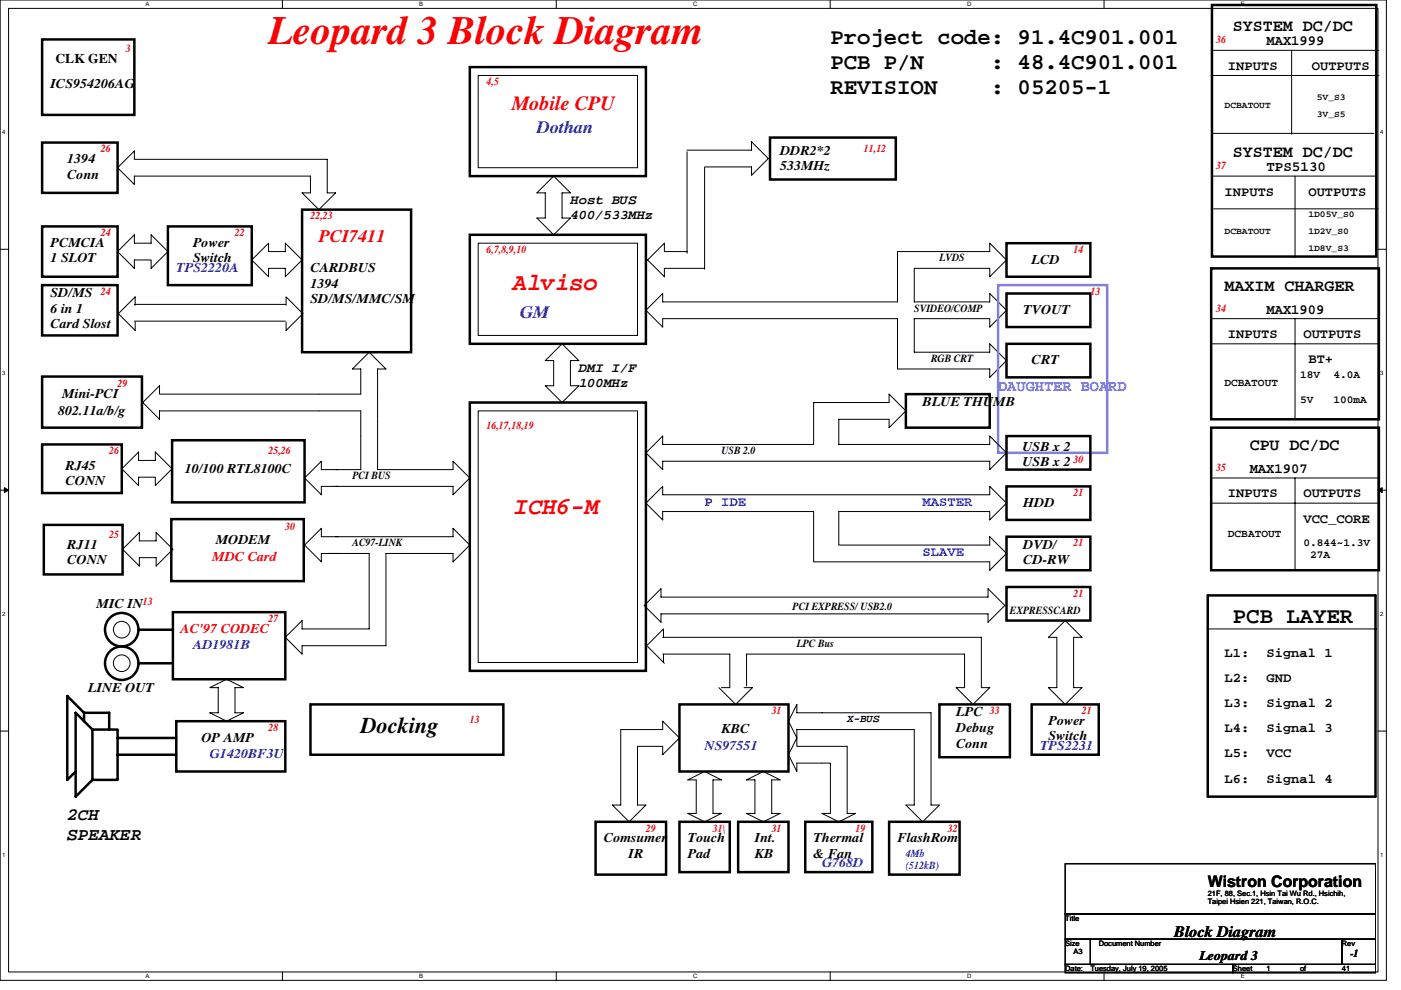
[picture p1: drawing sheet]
<svg xmlns="http://www.w3.org/2000/svg" width="297mm" height="210mm" viewBox="0 0 297 210" stroke-linecap="round" stroke-linejoin="round" font-family="sans-serif">
<path d="M0 0h293.9v207.9h-293.9zM1.8 1.8h290.4v204.3h-290.4z" fill="none" stroke="#000" stroke-width=".21"/>
<g fill="#fff">
<path d="M30.8 .2h.9v1.4h-.9z"/>
<path d="M30.8 206.3h.9v1.4h-.9z"/>
</g>
<path d="M59.9 0v1.8M59.9 206.1v1.8" fill="none" stroke="#000" stroke-width=".21"/>
<g fill="#fff">
<path d="M88.9 .2h.8v1.4h-.8z"/>
<path d="M88.9 206.3h.8v1.4h-.8z"/>
</g>
<path d="M117.9 0v1.8M117.9 206.1v1.8" fill="none" stroke="#000" stroke-width=".21"/>
<g fill="#fff">
<path d="M147 .2h.9v1.4h-.9z"/>
<path d="M147 206.3h.9v1.4h-.9z"/>
</g>
<path d="M176 0v1.8M176 206.1v1.8" fill="none" stroke="#000" stroke-width=".21"/>
<g fill="#fff">
<path d="M205 .2h.9v1.4h-.9z"/>
<path d="M205 206.3h.9v1.4h-.9z"/>
</g>
<path d="M234.1 0v1.8M234.1 206.1v1.8" fill="none" stroke="#000" stroke-width=".21"/>
<g fill="#fff">
<path d="M263.1 .2h.8v1.4h-.8z"/>
<path d="M263.1 206.3h.8v1.4h-.8z"/>
<path d="M.5 27.3h.7v1.4h-.7z"/>
<path d="M292.6 27.3h.7v1.4h-.7z"/>
<path d="M.5 78.4h.7v1.4h-.7z"/>
<path d="M292.6 78.4h.7v1.4h-.7z"/>
</g>
<path d="M0 52.9h1.8M292.2 52.9h1.7" fill="none" stroke="#000" stroke-width=".21"/>
<g fill="#fff">
<path d="M.5 129.5h.7v1.4h-.7z"/>
<path d="M292.6 129.5h.7v1.4h-.7z"/>
</g>
<path d="M0 103.9h1.8M292.2 103.9h1.7" fill="none" stroke="#000" stroke-width=".21"/>
<path d="M.9 103.4l.9 .5-.9 .5zM292.2 103.9l.8-.5v1z" fill="#000" stroke="#000" stroke-width=".21"/>
<g fill="#fff">
<path d="M.5 180.5h.7v1.4h-.7z"/>
<path d="M292.6 180.5h.7v1.4h-.7z"/>
</g>
<g fill="none" stroke="#000" stroke-width=".21">
<path d="M101.4 16h33.8v19.6h-33.8zM256.8 16h35.6M256.8 10.7h35.6M273.9 10.7v17.7M28.5 32v1.8h40.9v7.1h1.8l-3.6 3.5-3.6-3.5h1.8v-3.6h-37.3v1.8l-3.6-3.5zM145.7 31.8h13.6v-1.7l3.6 3.5-3.6 3.6v-1.8h-9.9M145.7 32.2v21.5M149.4 35.6v21.5M257 37.3h34.6M257 28.3h34.3M274.6 37.3v17.3M24.9 53.3l3.6-3.5v1.8h3.5v-1.8l3.6 3.5-3.6 3.6v-1.8h-3.5v1.8z"/>
<path d="M53.4 55.1l3.5-3.5v1.7h3.6v-1.7l3.5 3.5-3.5 3.6v-1.8h-3.6v1.8zM101.4 51.6h33.8v19.5h-33.8zM113.8 40.9l3.6-3.6 3.5 3.6h-1.7v5.3h1.7l-3.5 3.6-3.6-3.6h1.8v-5.3zM145.7 53.3h-4.8v-1.7l-3.6 3.5 3.6 3.6v-1.8h8.5M257.3 44.3h34.9M28.5 68.1h32M28.5 64.5h32M28.7 64.7v-1.8l-3.6 3.6 3.6 3.6v-1.8M60.7 64.7v-1.8l3.5 3.6-3.5 3.6v-1.8M119.2 72.9l3.5 3.6h-1.8v5.3h1.8l-3.5 3.5-3.6-3.5h1.8v-5.3h-1.8zM140.5 62.2v1.8h49.8v-10.7h19.5v-1.7l3.6 3.5-3.6 3.6v-1.8h-16v7.1h16v-1.8l3.6 3.6-3.6 3.5v-1.7h-16v7.1h16v-1.8l3.6 3.6-3.6 3.5v-1.8h-19.5v-10.6h-49.8v1.7l-3.6-3.5zM256.8 72.9h35.6"/>
<path d="M256.8 67.6h35.6M274.6 67.6v21.3M29.4 95.8v1.8h3.5v-1.8l3.6 3.6-3.6 3.6v-1.8h-3.5v1.8l-3.6-3.6zM80 88.7v-10.5h1.8l-3.5-3.5-3.6 3.5h1.8v5.4h-42.7v-1.8l-3.5 3.5 3.5 3.6v-1.8h42.7v12.5h-8.4v-1.8l-3.5 3.5 3.5 3.6v-1.8h28v1.8l3.5-3.6-3.5-3.5v1.8h-16.1v-10.7M101.4 87.1h33.8v53.4h-33.8zM140.5 92.5v1.7h32v-8.9h16v-1.7l3.6 3.5-3.6 3.6v-1.8h-10.7v5.3h32v-1.7l3.6 3.5-3.6 3.6v-1.8h-69.3v1.8l-3.6-3.6zM26 116.5l3.5-3.6v1.8h3.6v-1.8l3.6 3.6-3.6 3.5v-1.8h-3.6v1.8zM68.1 112v1.8h28v-1.8l3.5 3.6-3.5 3.5v-1.8h-14.3v19.6h-17.8v1.8l-3.5-3.6 3.5-3.5v1.7h14.3v-16h-10.2v1.8l-3.5-3.5zM136.9 106.7l3.6-3.6v1.8h69.3v-1.8l3.6 3.6-3.6 3.5v-1.7h-32v7.1h32v-1.8l3.6 3.5-3.6 3.6v-1.8h-37.3v-10.6h-32v1.7zM256.8 101.3h35.6M256.8 106.7h35.6M274.6 101.3v19.6"/>
<path d="M136.6 128.4l3.5-3.6v1.8h69.4v-1.8l3.5 3.6-3.5 3.5v-1.7h-69.4v1.7zM137.3 137.1l3.6 3.5M140.5 135.1h67.6v10.7h1.7l-3.5 3.6-3.6-3.6h1.8v-7.1h-46.2v6.7M140.5 138.7h14.2v7.1h-1.8M140.7 135.1v-1.8l-3.6 3.6M140.7 138.7v1.8M222.3 135.1l3.5-3.5 3.6 3.5h-1.8v10.7h1.8l-3.6 3.6-3.5-3.6h1.8v-10.7zM256.1 133.3h35.5M0 155h1.8M44.5 145.8l3.5-1.8 3.6 1.8h-1.8v5.3h1.8l-3.6 1.8-3.5-1.8h1.8v-5.3zM131.6 154.7h8.9v-1.8l3.6 3.6-3.6 3.5v-1.8h-5.3v12.5h1.7l-3.5 3.5-3.6-3.5h1.8zM152.4 145.8l3.6 3.6 3.5-3.6h-1.7"/>
<path d="M168.9 149.4v1.7h28.5v19.6h1.8l-3.6 3.5-3.5-3.5h1.7v-16h-24.9v1.8l-1.7-3.6zM168.9 156.5v1.7h10.7v14.3h1.8l-3.6 1.7-3.5-1.7h1.8v-10.7h-7.2v1.8l-1.7-3.6zM292.2 155h1.7M145.8 165.4l3.6-1.8 3.5 1.8h-1.7v7.1h1.7l-3.5 1.7-3.6-1.7h1.8v-7.1zM158.3 165.4l3.5-1.8 3.6 1.8h-1.8v7.1h1.8l-3.6 1.7-3.5-1.7h1.8v-7.1zM225.8 183.1h65.8v10.7h-65.8zM225.8 193.8h65.8v5.3h-65.8zM225.8 199.1h5.4v5.4h-5.4zM231.2 199.1h53.3v5.4h-53.3zM284.5 199.1h7.1v5.4h-7.1zM225.8 204.5h35.6v1.7h-35.6zM261.4 204.5h30.2v1.7h-30.2z"/>
<circle cx="25.8" cy="133.5" r="1.77"/>
<circle cx="25.8" cy="140.6" r="1.77"/>
</g>
<g fill="none" stroke="#000" stroke-width=".53">
<path d="M8.9 8.4h19.6v16h-19.6zM99.6 14.2h37.3v23.1h-37.3zM257 1.1h34.8v53.3h-34.8zM8.9 30.2h16v10.7h-16zM163.3 29.2h26.6v8.9h-26.6zM8.9 48h16v10.7h-16zM35.6 48h17.8v12.5h-17.8zM64 44.4h23.2v30.3h-23.2zM99.6 49.8h37.3v23.1h-37.3zM213.4 51.6h17.8v7.1h-17.8zM256.8 56.9h35.6v32h-35.6zM8.9 79.8h21.2v10.9h-21.2z"/>
<path d="M8.9 60.5h16v10.6h-16zM213.4 62.2h17.8v7.1h-17.8zM213.4 72.9h17.8v7.1h-17.8zM8.9 94.2h16.9v10.3h-16.9zM36.5 93.3h28.1v13.2h-28.1zM99.6 85.3h37.3v56.9h-37.3zM192.1 83.6h17.7v7.1h-17.7zM213.4 92.5h17.8v7.1h-17.8zM256.8 90.7h35.6v30.2h-35.6zM9.3 111.3h16.7v10.5h-16.7zM36.3 110.1h28.1v13.1h-28.1zM213.4 103.1h17.8v7.1h-17.8z"/>
<path d="M213.4 113.8h17.8v7.1h-17.8zM29.4 133.5h7.1M36.7 129.8h23.8v14.2h-23.8zM213.4 124.5h17.8v7.1h-17.8zM256.1 126.2h35.5v42.7h-35.5zM17.8 151.1l-3.5-3.5v17.8l1.7-1.8M17.8 151.1h5.4v3.6M17.8 151.1v1.8M19.6 154.7h5.3v10.7h-5.3zM19.6 154.7l-3.6-3.6v17.8l3.6-3.5M24.9 156.5h12.5M29.4 140.6h7.1"/>
<path d="M37.4 152.9h23.1v10.7h-23.1zM65.8 149.4h40.9v10.6h-40.9zM144.1 149.4h23.1v14.2h-23.1zM199.2 149.4h14.9v11.1h-14.9zM218.7 149.4h14.3v10.6h-14.3zM24.9 160h12.5M126.3 174.2h14.9v11.2h-14.9zM144.1 174.2h10.6v10.7h-10.6zM156.5 174.2h10.7v10.7h-10.7zM170.7 174.2h14.3v10.7h-14.3zM188.5 174.2h15v11.2h-15z"/>
<circle cx="25.8" cy="133.5" r="3.5"/>
<circle cx="25.8" cy="140.6" r="3.5"/>
</g>
<path d="M211.6 60.5h23.1v35.5h-23.1z" fill="none" stroke="#8080ff" stroke-width=".53"/>
<text font-size="8.5" fill="#f00" x="56.9" y="9.4">Leopard 3 Block Diagram</text>
<g font-size="5.1" fill="#f00">
<text x="108.7" y="61.4">Alviso</text>
<text x="109" y="108.9">ICH6-M</text>
</g>
<g font-size="4.8">
<text x="176.1" y="9.3">Project code: 91.4C901.001</text>
<text x="176.1" y="14.7">PCB P/N</text>
<text x="210.1" y="14.7">: 48.4C901.001</text>
<text x="176.1" y="20">REVISION</text>
<text x="210.1" y="20">: 05205-1</text>
<text x="261.4" y="132">PCB LAYER</text>
<text x="76.5" y="155.4">Docking</text>
</g>
<text font-size="4.3" fill="#f00" x="108.5" y="23.4">Mobile CPU</text>
<g font-size="3.7" fill="#00f">
<text x="113.8" y="28.2">Dothan</text>
<text x="110.3" y="67.4">GM</text>
</g>
<text font-size="3.7" fill="#f00" x="67.6" y="51.4">PCI7411</text>
<g font-size="3.7">
<text x="14.3" y="173.8">2CH</text>
<text x="14.3" y="178.1">SPEAKER</text>
</g>
<g font-size="3.5">
<text x="261.4" y="6.5">SYSTEM DC/DC</text>
<text x="261.4" y="33.2">SYSTEM DC/DC</text>
<text x="259.6" y="61.7">MAXIM CHARGER</text>
<text x="265" y="95.4">CPU DC/DC</text>
</g>
<text font-size="3.4" fill="#8000ff" x="211.6" y="82.8">DAUGHTER BOARD</text>
<g font-size="3.4">
<text x="256.1" y="188">Wistron Corporation</text>
<text x="249" y="198.6">Block Diagram</text>
</g>
<g font-size="3">
<text x="268.5" y="9.6">MAX1999</text>
<text x="268.5" y="36.3">TPS5130</text>
<text x="268.5" y="66.5">MAX1909</text>
<text x="265" y="100.3">MAX1907</text>
</g>
<g font-size="2.8">
<text x="11.8" y="13.3">CLK GEN</text>
<text x="260.3" y="14.8">INPUTS</text>
<text x="278.1" y="14.8">OUTPUTS</text>
<text x="10.7" y="18.6">ICS954206AG</text>
<text x="14.3" y="34.6">1394</text>
<text x="165.4" y="32.8">DDR2*2</text>
<text x="14.3" y="37.9">Conn</text>
<text x="165.4" y="36.1">533MHz</text>
<text x="259.6" y="41.5">INPUTS</text>
<text x="277.4" y="41.5">OUTPUTS</text>
<text x="120.9" y="43.3">Host BUS</text>
<text x="120.9" y="46.5">400/533MHz</text>
<text x="10.7" y="52.3">PCMCIA</text>
<text x="40.9" y="52.3">Power</text>
<text x="10.7" y="55.6">1 SLOT</text>
<text x="40.9" y="55.6">Switch</text>
<text x="65.8" y="57.7">CARDBUS</text>
<text x="218.7" y="55.9">LCD</text>
<text x="10.7" y="63">SD/MS</text>
<text x="65.8" y="61">1394</text>
<text x="65.8" y="64.3">SD/MS/MMC/SM</text>
<text x="10.7" y="66.3">6 in 1</text>
<text x="10.7" y="69.6">Card Slost</text>
<text x="217" y="66.6">TVOUT</text>
<text x="260.3" y="71.7">INPUTS</text>
<text x="276.3" y="71.7">OUTPUTS</text>
<text x="218.7" y="77.2">CRT</text>
<text x="277.4" y="77">BT+</text>
<text x="122.7" y="78.8">DMI I/F</text>
<text x="122.7" y="82.1">100MHz</text>
<text x="12.3" y="87.9">802.11a/b/g</text>
<text x="13.2" y="84.3">Mini-PCI</text>
<text x="195.6" y="86.1">BLUE THUMB</text>
<text x="216.8" y="95.5">USB x 2</text>
<text x="13.9" y="99.6">RJ45</text>
<text x="39.2" y="100.4">10/100 RTL8100C</text>
<text x="216.8" y="98.8">USB x 2</text>
<text x="13.9" y="102.9">CONN</text>
<text x="217" y="107.5">HDD</text>
<text x="260.3" y="105.5">INPUTS</text>
<text x="276.3" y="105.5">OUTPUTS</text>
<text x="276.3" y="110.8">VCC_CORE</text>
<text x="14.3" y="116.4">RJ11</text>
<text x="14.3" y="119.7">CONN</text>
<text x="45.7" y="115.3">MODEM</text>
<text x="217" y="116.4">DVD/</text>
<text x="217" y="119.7">CD-RW</text>
<text x="20.5" y="129">MIC IN</text>
<text x="259.6" y="139.3">L1:</text>
<text x="268.5" y="139.3">Signal 1</text>
<text x="18.7" y="146.7">LINE OUT</text>
<text x="259.6" y="149.9">L3:</text>
<text x="259.6" y="144.6">L2:</text>
<text x="268.5" y="149.9">Signal 2</text>
<text x="268.5" y="144.6">GND</text>
<text x="152.9" y="155.5">KBC</text>
<text x="202.7" y="151.9">LPC</text>
<text x="202.7" y="155.2">Debug</text>
<text x="222.3" y="153.7">Power</text>
<text x="259.6" y="155.3">L4:</text>
<text x="268.5" y="155.3">Signal 3</text>
<text x="42.7" y="157.2">OP AMP</text>
<text x="202.7" y="158.5">Conn</text>
<text x="222.3" y="157">Switch</text>
<text x="259.6" y="160.6">L5:</text>
<text x="268.5" y="160.6">VCC</text>
<text x="259.6" y="165.9">L6:</text>
<text x="268.5" y="165.9">Signal 4</text>
<text x="128.1" y="178.6">Comsumer</text>
<text x="145.8" y="178.6">Touch</text>
<text x="160.1" y="178.6">Int.</text>
<text x="172.5" y="178.6">Thermal</text>
<text x="190.3" y="178.6">FlashRom</text>
<text x="133.3" y="181.9">IR</text>
<text x="145.8" y="181.9">Pad</text>
<text x="160.1" y="181.9">KB</text>
<text x="172.5" y="181.9">&amp; Fan</text>
<text x="254.3" y="203.5">Leopard 3</text>
</g>
<g font-size="2.8" fill="#00f">
<text x="37.4" y="57.7">TPS2220A</text>
<text x="149.4" y="107.3">P IDE</text>
<text x="195.6" y="107.3">MASTER</text>
<text x="195.6" y="117.9">SLAVE</text>
<text x="40.9" y="137.7">AD1981B</text>
<text x="44.5" y="160.8">G1420BF3U</text>
<text x="149.4" y="159">NS97551</text>
<text x="220.5" y="159">TPS2231</text>
<text x="174.3" y="183.9">G768D</text>
</g>
<g font-size="2.8" fill="#f00">
<text x="45" y="119">MDC Card</text>
<text x="38.3" y="134.3">AC'97 CODEC</text>
</g>
<g font-size="2.3" fill="#f00">
<text x="26.7" y="11">3</text>
<text x="257.8" y="9.2">36</text>
<text x="103.2" y="18.1">4,5</text>
<text x="21.4" y="32.3">26</text>
<text x="183.2" y="32.3">11,12</text>
<text x="257.8" y="35.9">37</text>
<text x="65.8" y="46.5">22,23</text>
<text x="21.4" y="50.1">24</text>
<text x="49.8" y="50.1">22</text>
<text x="103.2" y="53.6">6,7,8,9,10</text>
<text x="227.6" y="53.6">14</text>
<text x="21.4" y="62.5">24</text>
<text x="231.2" y="62.5">13</text>
<text x="257.8" y="66.1">34</text>
<text x="24.9" y="82.1">29</text>
<text x="103.2" y="91">16,17,18,19</text>
<text x="23.2" y="96.3">26</text>
<text x="56.9" y="96.3">25,26</text>
<text x="227.6" y="98.1">30</text>
<text x="257.8" y="99.9">35</text>
<text x="227.6" y="105.2">21</text>
<text x="60.5" y="112.3">30</text>
<text x="23.2" y="114.1">25</text>
<text x="227.6" y="115.9">21</text>
<text x="30.3" y="128.3">13</text>
<text x="56.9" y="131.9">27</text>
<text x="227.6" y="126.5">21</text>
<text x="56.9" y="155">28</text>
<text x="99.6" y="153.2">13</text>
<text x="163.6" y="151.4">31</text>
<text x="209.8" y="151.4">33</text>
<text x="229.4" y="151.4">21</text>
<text x="136.9" y="176.3">29</text>
<text x="151.2" y="176.3">31\</text>
<text x="163.6" y="176.3">31</text>
<text x="181.4" y="176.3">19</text>
<text x="201" y="176.3">32</text>
</g>
<g font-size="2.3">
<text x="199.2" y="55.4">LVDS</text>
<text x="193.8" y="66.1">SVIDEO/COMP</text>
<text x="197.4" y="76.8">RGB CRT</text>
<text x="259.6" y="81.9">DCBATOUT</text>
<text x="275.6" y="80.2">18V</text>
<text x="282.7" y="80.2">4.0A</text>
<text x="275.6" y="85.5">5V</text>
<text x="282.7" y="85.5">100mA</text>
<text x="74.7" y="101.6">PCI BUS</text>
<text x="152.9" y="96.3">USB 2.0</text>
<text x="260.3" y="113.9">DCBATOUT</text>
<text x="74.7" y="115.9">AC97-LINK</text>
<text x="276.3" y="115.7">0.844~1.3V</text>
<text x="277.8" y="118.3">27A</text>
<text x="168.1" y="129.4">PCI EXPRESS/ USB2.0</text>
<text x="214.1" y="130.3">EXPRESSCARD</text>
<text x="168.9" y="137.2">LPC Bus</text>
<text x="179.6" y="153.1">X-BUS</text>
<text x="286.3" y="203">-1</text>
</g>
<g font-size="2.3" fill="#00f">
<text x="192.1" y="181.7">4Mb</text>
<text x="192.1" y="184.3">(512kB)</text>
</g>
<g font-size="1.9">
<text x="259.6" y="23">DCBATOUT</text>
<text x="279.2" y="21.2">5V_S3</text>
<text x="279.2" y="24.7">3V_S5</text>
<text x="277.4" y="46.1">1D05V_S0</text>
<text x="259.6" y="49.6">DCBATOUT</text>
<text x="277.4" y="49.6">1D2V_S0</text>
<text x="277.4" y="53.2">1D8V_S3</text>
</g>
<g font-size="1.6">
<text x="256.1" y="189.9">21F, 88, Sec.1, Hsin Tai Wu Rd., Hsichih,</text>
<text x="256.1" y="191.7">Taipei Hsien 221, Taiwan, R.O.C.</text>
<text x="225.8" y="195.2">Title</text>
<text x="225.8" y="200.6">Size</text>
<text x="227.6" y="202.3">A3</text>
<text x="233" y="200.6">Document Number</text>
<text x="284.5" y="200.6">Rev</text>
<text x="225.8" y="205.9">Date:</text>
<text x="231.2" y="205.9">Tuesday, July 19, 2005</text>
<text x="261.4" y="205.9">Sheet</text>
<text x="268.5" y="205.9">1</text>
<text x="275.6" y="205.9">of</text>
<text x="284.5" y="205.9">41</text>
</g>
<g font-size="1.3">
<text x="30.8" y="1.3">A</text>
<text x="88.9" y="1.3">B</text>
<text x="147" y="1.3">C</text>
<text x="205" y="1.3">D</text>
<text x="263.1" y="1.3">E</text>
<text x=".5" y="28.4">4</text>
<text x="292.6" y="28.4">4</text>
<text x=".5" y="79.5">3</text>
<text x="292.6" y="79.5">3</text>
<text x=".5" y="130.6">2</text>
<text x="292.6" y="130.6">2</text>
<text x=".5" y="181.7">1</text>
<text x="292.6" y="181.7">1</text>
<text x="30.8" y="207.4">A</text>
<text x="88.9" y="207.4">B</text>
<text x="147" y="207.4">C</text>
<text x="205" y="207.4">D</text>
<text x="263.1" y="207.4">E</text>
</g>
</svg>
